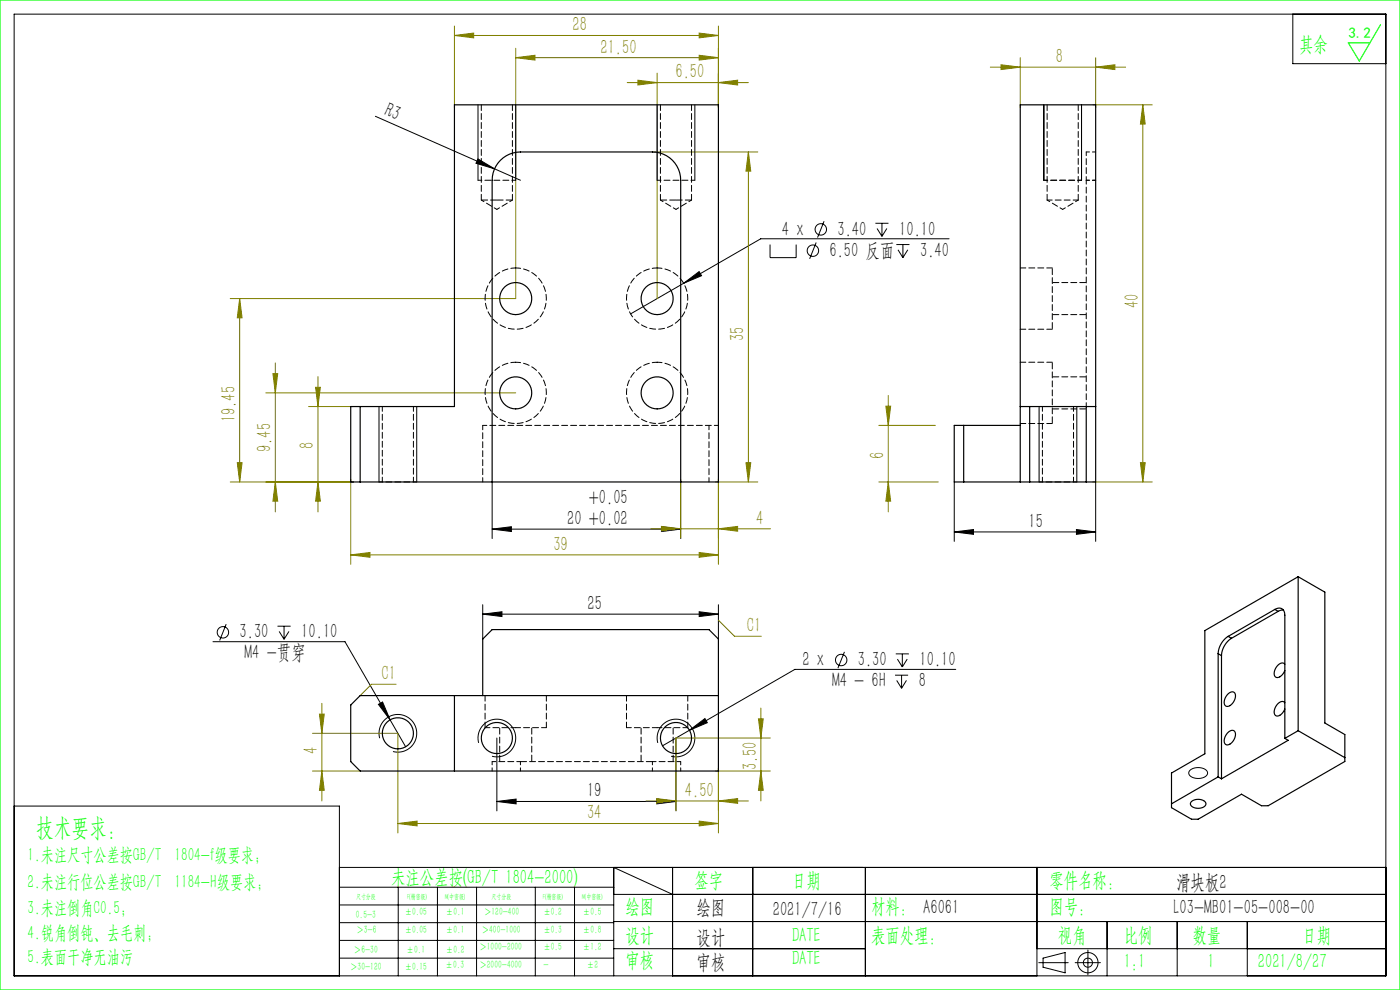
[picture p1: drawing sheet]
<svg xmlns="http://www.w3.org/2000/svg" width="297mm" height="210mm" viewBox="0 0 297 210" stroke-linecap="round" stroke-linejoin="round" font-family="sans-serif">
<g fill="none" stroke="#000" stroke-width=".21">
<path d="M3 3h291v204h-291zM274.3 3v10.5h19.7M79.6 24.7l30.8 13.5M101.4 33.7l3.5 2.1-3.9-1.2zM101.4 22.2v16M109.4 22.2v16M139.4 22.2v16M147.4 22.2v16M221.4 22.2v16M229.4 22.2v16M163.4 51.9v2.7h5.5v-2.7M173.1 51.4l-1.3 3.5"/>
<path d="M174.8 46.9l-1.4 3.5M185.7 47.4h2.8M186.1 48.5l1 1.6M187.1 47.4v2.7M188.1 48.5l-1 1.6M190.2 51.9h2.7M190.5 53l1 1.6M191.5 51.9v2.7M192.6 53l-1.1 1.6M201.3 50.7h-39.9l-27.6 15.9M145 60.1l3.3-2.5 .5 .9zM80.4 86.2v16"/>
<path d="M88.4 86.2v16M220.4 86.2v16M228.4 86.2v16M104.4 112.2l4.1-.5v1zM104.4 102.2v12M104.4 112.2h40M140.3 111.7l4.1 .5-4.1 .5zM144.4 102.2v12M202.4 112.8l4.1-.5v1zM202.4 102.2v12.6M202.4 112.8h30M228.4 112.3l4 .5-4 .5z"/>
<path d="M232.4 102.2v12.6M45.2 136.1h28l12.9 22.3M48 132.4l-1.4 3.5M58.9 132.8h2.7M59.2 133.9l1.1 1.7M60.3 132.8v2.8M61.3 133.9l-1 1.7M102.4 130.3l4.1-.5v1zM102.4 128.3v7.3M102.4 130.3h50M148.3 129.8l4.1 .5-4.1 .5zM152.4 128.3v7.3"/>
<path d="M179.1 138.3l-1.3 3.4M190 138.7h2.8M190.4 139.8l1 1.7M191.4 138.7v2.8M192.5 139.8l-1.1 1.7M80.3 149.4l.9-.5 1.6 3.8zM80.5 156.6a4 4 0 0 1 3.6-5 4 4 0 0 1 4.3 4.3 4 4 0 0 1-5 3.5M101.5 157.6a4 4 0 0 1 3.6-5 4 4 0 0 1 4.3 4.3 4 4 0 0 1-5 3.5M105.4 156.6v15.4M139.5 157.6a4 4 0 0 1 3.6-5 4 4 0 0 1 4.3 4.3 4 4 0 0 1-5 3.5M143.4 156.6v15.4M146.3 154.9l3.2-2.5 .6 .9z"/>
<path d="M146.3 154.9l-5.8 3.3M189.9 143.2h2.7M190.2 144.3l1.1 1.7M191.3 143.2v2.8M192.3 144.3l-1 1.7M202.8 142h-34.2l-22.3 12.9M3 171h69v36M105.4 170l4.1-.5v1zM105.4 170h38M139.3 169.5l4.1 .5-4.1 .5zM252.4 163.4a2.67 2.67 0 0 1 3.7 .3 1.35 1.35 0 0 1-1.6 1.4 1.84 1.84 0 0 1-2.3-1.2zM72 184h222"/>
<path d="M72 188.2h58.2M72 192h58.2M72 195.7h58.2M72 199.5h58.2M84.5 188.2v18.8M92.8 188.2v18.8M101.1 188.2v18.8M113.6 188.2v18.8M121.9 188.2v18.8M130.2 189.7h163.8M130.2 195.5h163.8M142.7 189.7l-12.5-5.7v23"/>
<path d="M142.7 184v23M159.7 184v23M183.6 184v23M220 184v23M234.9 195.5v11.5M249.7 195.5v11.5M264.6 195.5v11.5M72 203.2h58.2M130.2 201.2h53.4M220 201.2h74M220.4 204.2h6.2M221.3 203.2l4.7-1.1v4.3l-4.7-1.2z"/>
<path d="M228.1 204.2h5.3M230.8 201.5v5.3"/>
<circle cx="172.5" cy="53.2" r="1.21"/>
<circle cx="174.1" cy="48.7" r="1.21"/>
<circle cx="47.3" cy="134.1" r="1.21"/>
<circle cx="178.5" cy="140" r="1.21"/>
<circle cx="230.8" cy="204.2" r="2.15"/>
<circle cx="230.8" cy="204.2" r=".96"/>
</g>
<g fill="none" stroke="#808000" stroke-width=".21">
<path d="M96.4 7.5l4.1-.5v1zM96.4 5.5v17.3M96.4 7.5h56M109.4 12.2l4.1-.5v1zM109.4 10.2v53.1h-60.6M109.4 12.2h43M133.1 17.5h25.7M135.3 17l4.1 .5-4.1 .5zM139.4 15.5v47.8M148.3 11.7l4.1 .5-4.1 .5zM148.3 7l4.1 .5-4.1 .5zM152.4 17.5l4.1-.5v1z"/>
<path d="M152.4 5.5v17.3M210.1 14.2h28.7M212.4 13.7l4 .5-4 .6zM216.4 12.2v10.6M232.4 14.2l4.1-.5v1.1zM232.4 12.2v10.6M138.4 32.2h22.4M158.8 32.2l.5 4.1h-1zM158.8 32.2v70M231.8 22.2h12.6M242.4 22.2v80M242.4 22.2l.5 4.1h-1z"/>
<path d="M50.8 63.3v38.9M50.8 63.3l.6 4.1h-1.1zM57.9 79.3h1l-.5 4zM58.4 77v31.6M67.5 79.9v28.7M50.3 98.2h1.1l-.6 4zM56.4 83.3h53M65.5 86.2h9.5M66.9 82.2h1.1l-.5 4zM158.3 98.2h1l-.5 4zM186.4 90.2h12M187.9 86.2h1l-.5 4z"/>
<path d="M188.4 83.9v24.7M241.9 98.2h1l-.5 4zM58.4 102.2l.5 4.1h-1zM67.5 102.2l.5 4.1h-1.1zM74.4 117.7l4.1-.5v1zM74.4 101.6v18.1M74.4 117.7h78M75 102.2h-26.2M138.1 112.2h25.4M140.3 111.7l4.1 .5-4.1 .5zM144.4 101.6v12.6M148.3 117.2l4.1 .5-4.1 .5z"/>
<path d="M151.8 102.2h9M152.4 112.2l4.1-.5v1zM152.4 101.6v18.1M186.4 102.2h12.6M188.4 102.2l.5 4.1h-1zM231.8 102.2h12.6M152.4 131.6l3.4 3.4h5.7M66.3 155.6h18.1v21.1M67.8 151.5h1l-.5 4.1zM68.3 149.2v20.7M84 145.2h-5.2l-2.4 2.4M160.9 152.5h1l-.5 4.1z"/>
<path d="M161.4 150.2v19.7M163.4 156.6h-20v15.3M66.3 163.6h10.1M68.3 163.6l.5 4h-1zM84.4 174.7l4.1-.5v1zM84.4 174.7h68M137.1 169.9h21.7M139.3 169.4l4.1 .5-4.1 .5zM148.3 174.2l4.1 .5-4.1 .5zM151.8 163.6h11.6M152.4 169.9l4.1-.5v1zM152.4 163v13.7"/>
<path d="M161.4 163.6l.5 4h-1z"/>
</g>
<path d="M0 0h297v210h-297zM292.9 5.2l-4.5 7.7-2.4-3.8h4.6" fill="none" stroke="#0f0" stroke-width=".25"/>
<path d="M101.4 38.2h8M139.4 38.2h8M221.4 38.2h8M80.4 102.2h8M220.4 102.2h8" fill="none" stroke="#000" stroke-width=".21" stroke-dasharray="1.3 .6" stroke-dashoffset=".4"/>
<g fill="#000">
<path d="M101.4 33.7l3.5 2.1-3.9-1.2z"/>
<path d="M145 60.1l3.8-1.6-.5-.9zM146.3 154.9l3.8-1.6-.6-.9zM80.3 149.4l2.5 3.3-1.6-3.8z"/>
<path d="M104.4 112.2l4.1-.5v1zM140.3 111.7l4.1 .5-4.1 .5z"/>
<path d="M202.4 112.8l4.1-.5v1zM228.4 112.3l4 .5-4 .5z"/>
<path d="M102.4 130.3l4.1-.5v1zM148.3 129.8l4.1 .5-4.1 .5z"/>
<path d="M139.3 169.5l4.1 .5-4.1 .5zM105.4 170l4.1-.5v1z"/>
</g>
<g fill="#808000">
<path d="M232.4 14.2l4.1-.5v1.1zM212.4 13.7l4 .5-4 .6z"/>
<path d="M74.4 117.7l4.1-.5v1zM148.3 117.2l4.1 .5-4.1 .5zM135.3 17l4.1 .5-4.1 .5zM152.4 17.5l4.1-.5v1zM109.4 12.2l4.1-.5v1zM148.3 11.7l4.1 .5-4.1 .5zM140.3 111.7l4.1 .5-4.1 .5zM152.4 112.2l4.1-.5v1z"/>
<path d="M148.3 7l4.1 .5-4.1 .5zM96.4 7.5l4.1-.5v1z"/>
<path d="M187.9 86.2h1l-.5 4zM188.4 102.2l.5 4.1h-1zM242.4 22.2l.5 4.1h-1zM241.9 98.2h1l-.5 4z"/>
<path d="M67.8 151.5h1l-.5 4.1zM68.3 163.6l.5 4h-1z"/>
<path d="M160.9 152.5h1l-.5 4.1zM161.4 163.6l.5 4h-1z"/>
<path d="M67.5 102.2l.5 4.1h-1.1zM66.9 82.2h1.1l-.5 4z"/>
<path d="M158.3 98.2h1l-.5 4zM158.8 32.2l.5 4.1h-1z"/>
<path d="M57.9 79.3h1l-.5 4zM58.4 102.2l.5 4.1h-1zM50.8 63.3l.6 4.1h-1.1zM50.3 98.2h1.1l-.6 4z"/>
<path d="M139.3 169.4l4.1 .5-4.1 .5zM152.4 169.9l4.1-.5v1zM84.4 174.7l4.1-.5v1zM148.3 174.2l4.1 .5-4.1 .5z"/>
</g>
<g fill="none" stroke="#000" stroke-width=".25">
<path d="M96.4 22.2h56v80h-78v-16h22zM76.4 86.2v16M204.4 90.2v12M216.4 86.2h16M216.4 90.2h-14v12h30v-80h-16v80M218.4 86.2v16M230.4 86.2v16M104.4 102.2v-64a6 6 0 0 1 6-6h28a6 6 0 0 1 6 6v64M255.6 133.8l19.8-11.5 5.7 3.3v27.8l4.2 2.4v5.7l-16.3 9.4h-1.4l-4.2-2.4-9.2 5.3h-1.4l-4.3-2.5v-7.3l7.1-4.1zM258.4 138.7v26.1M258.4 138.7l.7 .4M259.1 139.1v26.1"/>
<path d="M260.5 135a4.7 4.7 0 0 0-2.1 3.7M260.5 135l.8 .4M261.3 135.4a4.7 4.7 0 0 0-2.2 3.7M270.4 129.3a1.29 1.29 0 0 1 1.5-.2 1.29 1.29 0 0 1 .7 1.4v26.1M270.4 129.3l-9.9 5.7M270.4 129.3l.8 .4M271.2 129.7l-9.9 5.7M272.3 129.4l-1.1 .3M275.4 122.3v32.7M96.4 147.6v16M102.4 147.6v-12l2-2h46l2 2v28h-76l-2-2v-12l2-2h76M260.4 147.3a.9 .9 0 0 1 .8-.6 .9 .9 0 0 1 .8 .5 2.19 2.19 0 0 1-1.9 2.6 1.67 1.67 0 0 1 .3-2.5z"/>
<path d="M260.4 155.5a.9 .9 0 0 1 .8-.6 .9 .9 0 0 1 .8 .5 2.19 2.19 0 0 1-1.9 2.6 1.67 1.67 0 0 1 .3-2.5zM272.6 149.1a1.09 1.09 0 0 0-1.8 .5 1.59 1.59 0 0 0 0 2.3 1.85 1.85 0 0 0 1.8-1.5M272.6 140.9a1.09 1.09 0 0 0-1.8 .5 1.59 1.59 0 0 0 0 2.3 1.85 1.85 0 0 0 1.8-1.5M272.6 156.6l.7 .4-14.2 8.2M275.4 155l-2.8 1.6M275.4 155l9.9 5.7M252.7 170.1a2.13 2.13 0 0 1 3.1 .3 1.62 1.62 0 0 1-2.2 1 .87 .87 0 0 1-.9-.4 .87 .87 0 0 1 0-.9zM258.4 164.8l-9.9 5.7M258.4 164.8l.7 .4"/>
<circle cx="109.4" cy="63.3" r="3.4"/>
<circle cx="139.4" cy="63.3" r="3.4"/>
<circle cx="109.4" cy="83.3" r="3.4"/>
<circle cx="139.4" cy="83.3" r="3.4"/>
<circle cx="84.4" cy="155.6" r="3.3"/>
<circle cx="105.4" cy="156.6" r="3.3"/>
<circle cx="143.4" cy="156.6" r="3.3"/>
</g>
<g fill="none" stroke="#000" stroke-width=".21" stroke-dasharray="1.3 .6" stroke-dashoffset="-.1">
<path d="M102.1 42.4h3.3M105.4 42.4h3.3M140.1 42.4h3.3M143.4 42.4h3.3M230.4 59.9h-7.2M223.2 69.8v-13M223.2 66.7h7.2M230.4 79.9h-7.2M223.2 89.8v-13M223.2 86.7h7.2M106 154.4v7.2M136 154.4v7.2"/>
<path d="M112.8 161.6v-7.2M142.8 161.6v-7.2"/>
</g>
<path d="M109.4 56.8a6.5 6.5 0 0 1 5.8 9.6 6.5 6.5 0 0 1-11.1 .6 6.5 6.5 0 0 1 4.5-10.1l.8-.1M139.4 56.8a6.5 6.5 0 0 1 5.8 9.6 6.5 6.5 0 0 1-11.1 .6 6.5 6.5 0 0 1 4.5-10.1l.8-.1M222.1 42.4h6.6M109.4 76.8a6.5 6.5 0 0 1 5.8 9.6 6.5 6.5 0 0 1-11.1 .6 6.5 6.5 0 0 1 4.5-10.1l.8-.1M139.4 76.8a6.5 6.5 0 0 1 5.8 9.6 6.5 6.5 0 0 1-11.1 .6 6.5 6.5 0 0 1 4.5-10.1l.8-.1M102.9 154.4h6.5M109.4 154.4h6.5M132.9 154.4h6.5M139.4 154.4h6.5" fill="none" stroke="#000" stroke-width=".21" stroke-dasharray="1.3 .6" stroke-dashoffset=".2"/>
<path d="M230.4 38.2v48M102.4 90.2h50" fill="none" stroke="#000" stroke-width=".21" stroke-dasharray="1.3 .6" stroke-dashoffset=".4"/>
<path d="M81.1 86.2v16M150.4 90.2v12M221.1 86.2v16M87.7 102.2v-16M102.4 102.2v-12M227.7 102.2v-16" fill="none" stroke="#000" stroke-width=".21" stroke-dasharray="1.3 .6" stroke-dashoffset=".3"/>
<g fill="none" stroke="#000" stroke-width=".21" stroke-dasharray="1.3 .6" stroke-dashoffset=".1">
<path d="M102.1 22.2v20.2M140.1 22.2v20.2M222.1 22.2v20.2M108.7 42.4v-20.2M146.7 42.4v-20.2M223.2 56.8h-6.8M228.7 42.4v-20.2M216.4 69.8h6.8M223.2 76.8h-6.8M216.4 89.8h6.8M102.9 147.6v6.8M115.9 154.4v-6.8"/>
<path d="M132.9 147.6v6.8M145.9 154.4v-6.8"/>
</g>
<path d="M230.4 32.2h2M230.4 38.2h2M102.1 42.4l3.3 2M105.4 44.4l3.3-2M140.1 42.4l3.3 2M143.4 44.4l3.3-2M222.1 42.4l3.3 2M225.4 44.4l3.3-2M104.4 161.6v2M110.4 161.6v2M138.4 161.6v2M144.4 161.6v2" fill="none" stroke="#000" stroke-width=".21" stroke-dasharray="1.3 .6" stroke-dashoffset=".6"/>
<path d="M230.4 32.2v6M110.4 161.6h-6M144.4 161.6h-6" fill="none" stroke="#000" stroke-width=".21" stroke-dasharray="1.3 .6" stroke-dashoffset=".5"/>
<path d="M138.4 161.6h-28" fill="none" stroke="#000" stroke-width=".21" stroke-dasharray="1.3 .6"/>
<text font-size="5.4" fill="#0f0" x="7.7" y="177.2">技术要求：</text>
<g font-size="4.4" fill="#808000">
<text x="121.5" y="6.7">28</text>
<text x="127.4" y="11.4">21.50</text>
<text x="143.3" y="16.6">6.50</text>
<text x="224" y="13.4">8</text>
<text x="241.6" y="65.4" transform="rotate(-90 241.6 65.4)">40</text>
<text x="157.9" y="72.4" transform="rotate(-90 157.9 72.4)">35</text>
<text x="50" y="89.6" transform="rotate(-90 50 89.6)">19.45</text>
<text x="57.5" y="95.9" transform="rotate(-90 57.5 95.9)">9.45</text>
<text x="66.6" y="95.3" transform="rotate(-90 66.6 95.3)">8</text>
<text x="187.6" y="97.3" transform="rotate(-90 187.6 97.3)">6</text>
<text x="160.4" y="111.3">4</text>
<text x="117.4" y="116.8">39</text>
<text x="158.4" y="134.1">C1</text>
<text x="81" y="144.3">C1</text>
<text x="67.4" y="160" transform="rotate(-90 67.4 160)">4</text>
<text x="160.5" y="163.4" transform="rotate(-90 160.5 163.4)">3.50</text>
<text x="124.5" y="173.8">34</text>
<text x="145.3" y="169">4.50</text>
</g>
<g font-size="4.4" fill="#0f0">
<text x="275.6" y="10.8">其余</text>
<text x="83" y="187.5">未注公差按(GB/T 1804-2000)</text>
<text x="147.3" y="188">签字</text>
<text x="168" y="188">日期</text>
<text x="222.6" y="188">零件名称：</text>
<text x="132.7" y="193.6">绘图</text>
<text x="184.8" y="193.6">材料： A6061</text>
<text x="222.6" y="193.6">图号：</text>
<text x="132.7" y="199.8">设计</text>
<text x="168" y="199.8">DATE</text>
<text x="184.8" y="199.8">表面处理：</text>
<text x="224.4" y="199.8">视角</text>
<text x="238.4" y="199.8">比例</text>
<text x="253" y="199.8">数量</text>
<text x="276.3" y="199.8">日期</text>
<text x="132.7" y="205.1">审核</text>
<text x="168" y="204.6">DATE</text>
<text x="238.4" y="205.3">1:1</text>
<text x="256.2" y="205.3">1</text>
<text x="266.9" y="205.3">2021/8/27</text>
</g>
<g font-size="4.4">
<text x="81.4" y="24.5" transform="rotate(24 81.4 24.5)">R3</text>
<text x="165.9" y="50">4 x</text>
<text x="177.7" y="50">3.40</text>
<text x="190.8" y="50">10.10</text>
<text x="176" y="54.5">6.50 反面</text>
<text x="195.2" y="54.5">3.40</text>
<text x="124.9" y="107">+0.05</text>
<text x="120.3" y="111.4">20 +0.02</text>
<text x="218.2" y="112">15</text>
<text x="124.6" y="129.4">25</text>
<text x="50.8" y="135.4">3.30</text>
<text x="63.9" y="135.4">10.10</text>
<text x="51.9" y="139.8">M4 -贯穿</text>
<text x="170.2" y="141.3">2 x</text>
<text x="182" y="141.3">3.30</text>
<text x="195.1" y="141.3">10.10</text>
<text x="176.5" y="145.8">M4 - 6H</text>
<text x="194.9" y="145.8">8</text>
<text x="124.5" y="169.1">19</text>
<text x="249.5" y="188.6">滑块板2</text>
<text x="147.8" y="194">绘图</text>
<text x="163.9" y="194.3">2021/7/16</text>
<text x="249" y="194">L03-MB01-05-008-00</text>
<text x="147.8" y="200.2">设计</text>
<text x="147.8" y="205.5">审核</text>
</g>
<g font-size="4" fill="#0f0">
<text x="5.9" y="182.6">1.未注尺寸公差按GB/T 1804-f级要求；</text>
<text x="5.9" y="188.4">2.未注行位公差按GB/T 1184-H级要求；</text>
<text x="5.9" y="193.9">3.未注倒角C0.5；</text>
<text x="5.9" y="199.2">4.锐角倒钝、去毛刺；</text>
<text x="5.9" y="204.2">5.表面干净无油污</text>
</g>
<text font-size="3.2" fill="#0f0" x="286.1" y="8">3.2</text>
<g font-size="2.3" fill="#0f0">
<text x="75.5" y="194.7">0.5-3</text>
<text x="75.6" y="198">＞3-6</text>
<text x="85.9" y="194.2">±0.05</text>
<text x="85.9" y="198">±0.05</text>
<text x="94.6" y="194.2">±0.1</text>
<text x="94.6" y="198">±0.1</text>
<text x="102.2" y="198">＞400-1000</text>
<text x="102.7" y="194.2">＞120-400</text>
<text x="115.3" y="194.2">±0.2</text>
<text x="115.3" y="198">±0.3</text>
<text x="123.7" y="194.2">±0.5</text>
<text x="123.7" y="198">±0.8</text>
<text x="75.1" y="202.2">＞6-30</text>
<text x="86.3" y="202.2">±0.1</text>
<text x="94.6" y="202.2">±0.2</text>
<text x="101.7" y="201.6">＞1000-2000</text>
<text x="115.3" y="201.6">±0.5</text>
<text x="123.7" y="201.6">±1.2</text>
<text x="74.3" y="205.8">＞30-120</text>
<text x="85.9" y="205.8">±0.15</text>
<text x="94.5" y="205.4">±0.3</text>
<text x="101.7" y="205.4">＞2000-4000</text>
<text x="115.3" y="205.4">-</text>
<text x="124.5" y="205.4">±2</text>
</g>
<g font-size="1.5" fill="#0f0">
<text x="75.5" y="190.6">尺寸分段</text>
<text x="86.4" y="190.6">F(精密级)</text>
<text x="94.4" y="190.6">M(中密级)</text>
<text x="104.3" y="190.6">尺寸分段</text>
<text x="115.2" y="190.6">F(精密级)</text>
<text x="123.5" y="190.6">M(中密级)</text>
</g>
</svg>
